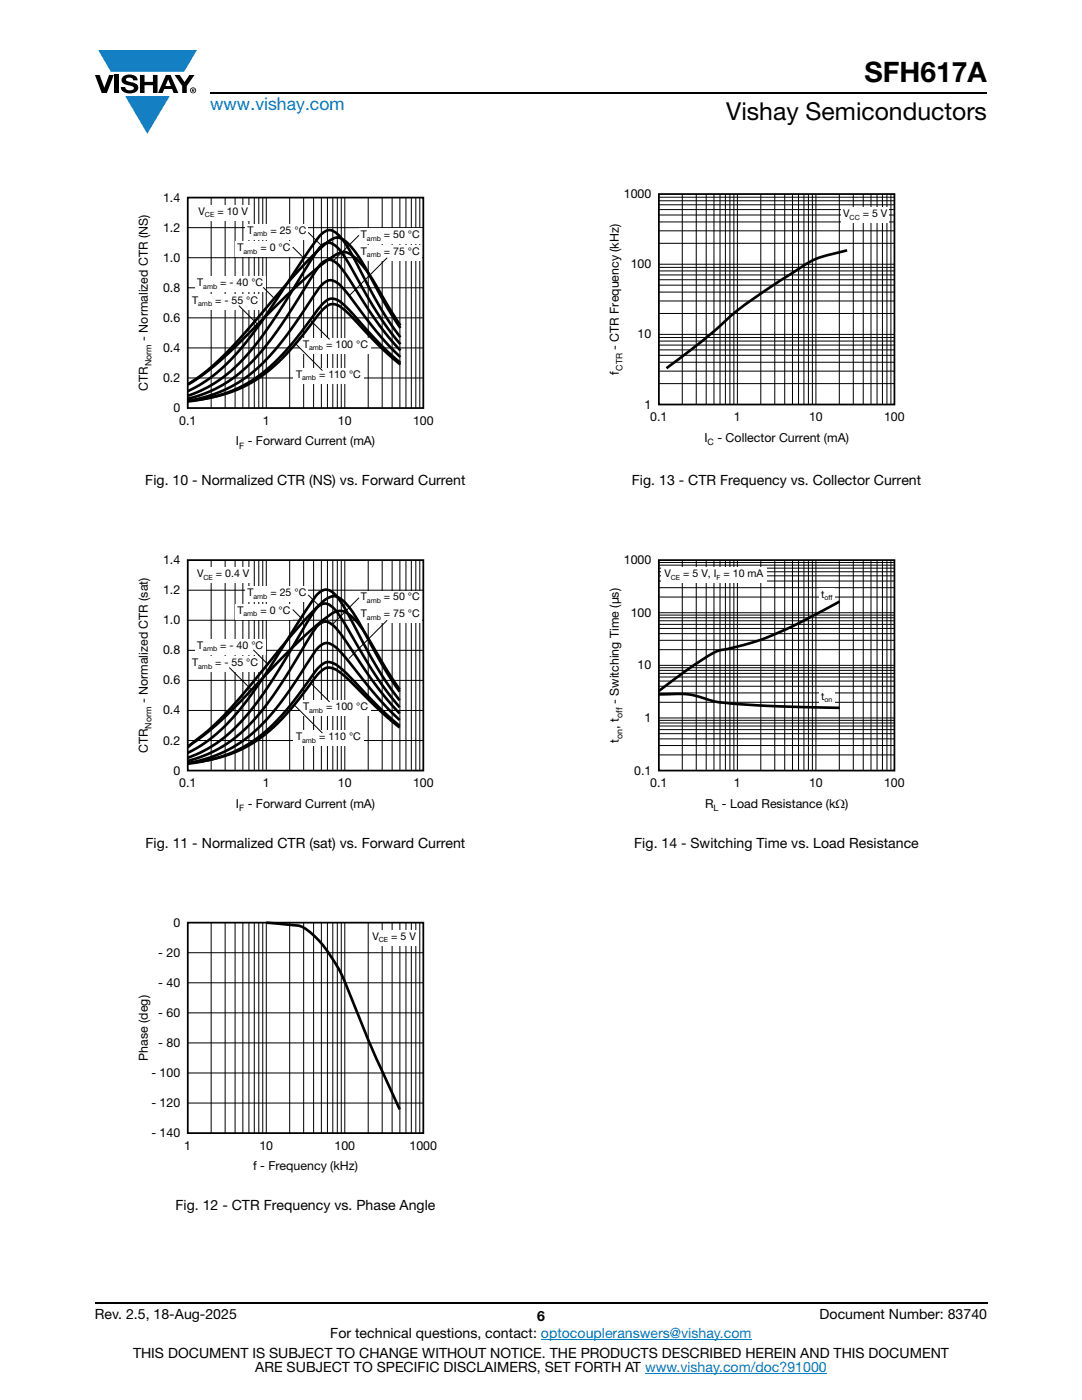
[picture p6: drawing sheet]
<svg xmlns="http://www.w3.org/2000/svg" width="216mm" height="279mm" viewBox="0 0 216 279" stroke-linecap="round" stroke-linejoin="round" font-family="sans-serif">
<g fill="#147fc3">
<path d="M19.6 10h19.7l-2.6 4.3h-1.1h-13.5z"/>
<path d="M25 19.2h8.9l-4.5 7.5z"/>
</g>
<g fill="#000">
<path d="M18.9 15h1l.9 2.5 1-2.5h.9l-1.4 3.6h-1zM22.9 15h.9v3.6h-.9zM24.6 15.3a2.1 2.1 0 0 1 2.8 .3l.1 .4h-.9a.79 .79 0 0 0-.7-.5 .79 .79 0 0 0-.8 .4l.3 .3 1 .2a1.08 1.08 0 0 1 1.2 1 1.08 1.08 0 0 1-1.1 1.2 1.73 1.73 0 0 1-2.4-1.2h.9a.96 .96 0 0 0 .8 .6 .96 .96 0 0 0 .9-.4 1.31 1.31 0 0 0-1.2-.6 1.03 1.03 0 0 1-1.1-.6 1.03 1.03 0 0 1 .2-1.1zM27.9 15h.9v1.3h1.7v-1.3h.9v3.6h-.9v-1.6h-1.7v1.6h-.9zM34.8 15h1.1l.9 1.4 1-1.4h1l-1.5 2.2v1.4h-.9v-1.4z"/>
<path d="M33.6 15.9l.5 1.3h-1.1zM33.1 15l-1.6 3.6h1l.3-.8h1.5l.3 .8h1l-1.6-3.6z"/>
<path d="M38.4 17.8h.2v.2h-.2zM38.3 17.7v.7h.1v-.3l.4 .3-.2-.3 .2-.2-.1-.2z"/>
<path d="M38.1 18a.46 .46 0 0 1 .9 0 .46 .46 0 0 1-.9 0zM37.9 18a.6 .6 0 0 0 1.2 0 .6 .6 0 0 0-1.2 0z"/>
</g>
<path d="M42 18.6h155M18.9 260h178.1" fill="none" stroke="#000" stroke-width=".36"/>
<path d="M107.9 267.3h42.1M128.7 274h36.3" fill="none" stroke="#007ec4" stroke-width=".2"/>
<g fill="none" stroke="#000" stroke-width=".2">
<path d="M42.1 39.4v42M44.9 39.4v42M46.9 39.4v42M48.5 39.4v42M49.7 39.4v42M50.7 39.4v42M51.6 39.4v42M52.4 39.4v42M53.1 39.4v42M57.8 39.4v42M60.6 39.4v42M62.6 39.4v42"/>
<path d="M64.1 39.4v42M65.3 39.4v42M66.4 39.4v42M67.3 39.4v42M68.1 39.4v42M68.8 39.4v42M73.5 39.4v42M76.3 39.4v42M78.2 39.4v42M79.8 39.4v42M81 39.4v42M82.1 39.4v42"/>
<path d="M83 39.4v42M83.8 39.4v42M37.5 45.4h47M37.5 51.4h47M37.5 57.4h47M37.5 63.4h47M37.5 69.4h47M37.5 75.4h47"/>
</g>
<path d="M37.5 39.4h47v42h-47z" fill="none" stroke="#000" stroke-width=".35"/>
<g fill="#fff">
<path d="M39 40.9h11v3h-11z"/>
<path d="M37.9 58.7h14v3h-14z"/>
<path d="M38.9 55.2h14v3h-14z"/>
<path d="M46.9 48.2h11.5v3h-11.5z"/>
<path d="M49 44.7h12.5v3h-12.5z"/>
<path d="M71.6 45.6h12.5v3h-12.5z"/>
<path d="M71.6 49h12.5v3h-12.5z"/>
<path d="M60 67.5h14v3h-14z"/>
<path d="M58.6 73.5h14v3h-14z"/>
</g>
<g fill="none" stroke="#000" stroke-width=".2">
<path d="M52.5 57.3l2.2 2.2M58.4 49.3l2.1 2.1M61.5 46.4l2.6 2.6M71.6 46.9l-5 5.1M77.3 51.4l-7.5 7.5M47.7 61l3.7 3.7M59.1 68.7l5.2 5.3M61.9 63.9l3.9 3.8M37.5 117.8h47M42.1 111.8v42M44.9 111.8v42M46.9 111.8v42"/>
<path d="M48.5 111.8v42M49.7 111.8v42M50.7 111.8v42M51.6 111.8v42M52.4 111.8v42M53.1 111.8v42M57.8 111.8v42M60.6 111.8v42M62.6 111.8v42M64.1 111.8v42M65.3 111.8v42M66.4 111.8v42"/>
<path d="M67.3 111.8v42M68.1 111.8v42M68.8 111.8v42M73.5 111.8v42M76.3 111.8v42M78.2 111.8v42M79.8 111.8v42M81 111.8v42M82.1 111.8v42M83 111.8v42M83.8 111.8v42M37.5 123.8h47"/>
<path d="M37.5 129.8h47M37.5 135.8h47M37.5 141.8h47M37.5 147.8h47"/>
</g>
<path d="M79.9 71.3l-3.8-4-3.8-4.7a38.7 38.7 0 0 0-5-6.1 2.08 2.08 0 0 0-3.1 .4l-6.6 9.5a33.1 33.1 0 0 1-12.3 11.2 29.1 29.1 0 0 1-7.8 2.4l.8-.1a27.8 27.8 0 0 0 19.9-10.4l4.7-5.9a9 9 0 0 1 2.8-2.8 3.7 3.7 0 0 1 3.5 1.5l6.6 6.8 4.1 3.7M79.9 72.4l-3.5-3.1-3.7-4.1a31.4 31.4 0 0 0-5.4-5.3 2.16 2.16 0 0 0-2.8 .6l-5.7 7.4a30.4 30.4 0 0 1-13.5 10.5 35.3 35.3 0 0 1-7.8 1.7M79.9 69.9a87.9 87.9 0 0 1-10.5-14.6l-.2-.4a6.2 6.2 0 0 0-3.5-3.1 3.2 3.2 0 0 0-2.5 1.9l-7.8 12.2a34.5 34.5 0 0 1-11.6 11.3 27.1 27.1 0 0 1-6.3 2.4M79.9 68.7l-1.9-2.3-2-2.9-4-6.6a46.7 46.7 0 0 0-4.7-7.5 2.17 2.17 0 0 0-3.8 .3l-7.4 11.9-2.9 4.3a34.5 34.5 0 0 1-12.3 11.6l-3.4 1.5M79.9 67.3l-3.7-5.4-3.6-6.6a41.1 41.1 0 0 0-5-8.3 2.18 2.18 0 0 0-2.8-.8 16.3 16.3 0 0 0-3.5 4.2l-7.9 12-3.7 5.1a33.2 33.2 0 0 1-12.2 10.6M79.9 65.5l-2.4-3.7-2.3-4.2a37.3 37.3 0 0 0-6-9.2 2.44 2.44 0 0 0-3.8-.1l-2.8 2.5-2.8 3-11 12.7-3.5 3.8-4.1 3.7-3.7 2.7M79.9 64.9l-3.2-5a30.2 30.2 0 0 0-6.2-8.8 2.67 2.67 0 0 0-3.8-.1l-3.8 2.8-4.4 3.9-11 10.9-3.4 3.3-3.5 2.8-3.1 2.1" fill="none" stroke="#000" stroke-width=".53"/>
<path d="M37.5 111.8h47v42h-47z" fill="none" stroke="#000" stroke-width=".35"/>
<g fill="#fff">
<path d="M37.9 131h14v3h-14z"/>
<path d="M38.9 127.5h14v3h-14z"/>
<path d="M46.9 120.6h11.5v3h-11.5z"/>
<path d="M49 117.1h12.5v3h-12.5z"/>
<path d="M71.6 117.9h12.5v3h-12.5z"/>
<path d="M71.6 121.3h12.5v3h-12.5z"/>
<path d="M60 139.8h14v3h-14z"/>
<path d="M58.6 145.9h14v3h-14z"/>
</g>
<path d="M61.5 118.7l2.2 2.2M71.6 119.3l-5.2 5.3M45.8 133.2l4.3 4.4M50.6 129.7l2.8 2.8M58.4 121.6l1.7 1.7M61.9 136.2l3.9 3.9M77.3 123.8l-7.7 7.6M58.8 140.8l5.5 5.5" fill="none" stroke="#000" stroke-width=".2"/>
<path d="M38.8 113.3h11.5v3h-11.5z" fill="#fff"/>
<path d="M79.7 139.8l-2.1-2.9-1.9-3-4.1-7.2a51.3 51.3 0 0 0-4.5-7.8 2.26 2.26 0 0 0-3-.9 15.9 15.9 0 0 0-3.3 4.2l-6.8 10.8-3.5 5.2a36.3 36.3 0 0 1-12.1 11.6l-.9 .5M79.7 138.1l-2.7-4.1-2.9-5.3a39.5 39.5 0 0 0-5.4-8.6 2.59 2.59 0 0 0-2.9-.9 21.6 21.6 0 0 0-4.6 4.1l-3.6 4.1-8.4 10.3-3.3 3.8-3.6 3.6-4.8 4.1M79.7 137.6l-4-6.4a38.6 38.6 0 0 0-5.4-8 3 3 0 0 0-3.9-.9l-3.2 2.5-3.9 3.5-11.7 12.1-3.6 3.5-3.3 2.8-3.2 2.3M79.7 145.2l-3.5-3-3.9-3.9a29.6 29.6 0 0 0-5.6-4.8 2.27 2.27 0 0 0-2.9 .7l-3.6 4.6a33.9 33.9 0 0 1-12 10.7 30.1 30.1 0 0 1-10.7 2.8M79.7 144.9l-3.5-3.2-3.9-4a33.6 33.6 0 0 0-5.6-5.2 2.17 2.17 0 0 0-2.9 .5l-1 1.1-2.9 4.1a34.9 34.9 0 0 1-12 11.2 30.9 30.9 0 0 1-10.4 3M79.7 143.7l-3.5-3.6-4.3-5.1a44 44 0 0 0-5.2-6 2.09 2.09 0 0 0-3.2 .2l-5.7 8.5a35.1 35.1 0 0 1-11.9 11.7 29.1 29.1 0 0 1-8.4 2.9M79.7 142.4l-4.2-5-4.4-6.3a38.5 38.5 0 0 0-4.7-6.3 1.98 1.98 0 0 0-3.2 .2l-7.8 12.6a34.7 34.7 0 0 1-12.1 12l-2.6 1.2-3.2 1.1M79.7 141.2l-2.2-2.8-2.1-2.9-4.3-7.1a41.3 41.3 0 0 0-4.7-7.2 2.04 2.04 0 0 0-3.5 .5l-1.6 2.4-5.7 9.6-2.7 4.2a35.1 35.1 0 0 1-11.9 11.7l-3.5 1.6" fill="none" stroke="#000" stroke-width=".53"/>
<g fill="none" stroke="#000" stroke-width=".2">
<path d="M37.5 190.1h47M37.5 196.1h47M42.1 184.1v42M44.9 184.1v42M46.9 184.1v42M48.5 184.1v42M49.7 184.1v42M50.7 184.1v42M51.6 184.1v42M52.4 184.1v42M53.1 184.1v42M57.8 184.1v42"/>
<path d="M60.6 184.1v42M62.6 184.1v42M64.1 184.1v42M65.3 184.1v42M66.4 184.1v42M67.3 184.1v42M68.1 184.1v42M68.8 184.1v42M73.5 184.1v42M76.3 184.1v42M78.2 184.1v42M79.8 184.1v42"/>
<path d="M81 184.1v42M82.1 184.1v42M83 184.1v42M83.8 184.1v42M37.5 214.1h47M37.5 202.1h47M37.5 208.1h47M37.5 220.1h47"/>
</g>
<path d="M37.5 184.1h47v42h-47z" fill="none" stroke="#000" stroke-width=".35"/>
<path d="M73.9 185.6h9.5v3h-9.5z" fill="#fff"/>
<path d="M53.1 184.1l3.4 .3a12 12 0 0 1 4.1 .7 24.3 24.3 0 0 1 7.6 9.5l1.7 4.1a311.2 311.2 0 0 0 9.9 22.7" fill="none" stroke="#000" stroke-width=".53"/>
<g fill="none" stroke="#000" stroke-width=".2">
<path d="M131.5 39.4h47M136.1 38.7v42M138.9 38.7v42M140.9 38.7v42M142.5 38.7v42M143.7 38.7v42M144.7 38.7v42M145.6 38.7v42M146.4 38.7v42M147.1 38.7v42M151.8 38.7v42M154.6 38.7v42"/>
<path d="M156.6 38.7v42M158.1 38.7v42M159.3 38.7v42M160.4 38.7v42M161.3 38.7v42M162.1 38.7v42M162.8 38.7v42M167.5 38.7v42M170.3 38.7v42M172.2 38.7v42M173.8 38.7v42M175 38.7v42"/>
<path d="M176.1 38.7v42M177 38.7v42M177.8 38.7v42M131.5 58.3h47M131.5 56.9h47M131.5 54.1h47M131.5 54.9h47M131.5 55.8h47M131.5 53.4h47M131.5 52.7h47M131.5 48.6h47M131.5 46.1h47"/>
<path d="M131.5 44.3h47M131.5 42.9h47M131.5 40.1h47M131.5 40.9h47M131.5 41.8h47M131.5 76.6h47M131.5 74.1h47M131.5 72.3h47M131.5 70.9h47M131.5 68.1h47M131.5 68.9h47M131.5 69.8h47"/>
<path d="M131.5 67.4h47M131.5 66.7h47M131.5 62.6h47M131.5 60.1h47"/>
</g>
<path d="M131.5 38.7h47v42h-47z" fill="none" stroke="#000" stroke-width=".35"/>
<path d="M167.9 41.4h9.5v3h-9.5z" fill="#fff"/>
<path d="M169 50l-.8 .2a21.7 21.7 0 0 0-7.9 2.8l-3.4 2.2a84.6 84.6 0 0 0-15.1 11.5l-8.8 6.8" fill="none" stroke="#000" stroke-width=".53"/>
<g fill="none" stroke="#000" stroke-width=".2">
<path d="M131.5 119.2h47M131.5 117.3h47M131.5 116h47M131.5 114.9h47M131.5 112.8h47M131.5 113.4h47M131.5 114.1h47M131.5 112.3h47M136.1 111.8v42M138.9 111.8v42M140.9 111.8v42M142.5 111.8v42"/>
<path d="M143.7 111.8v42M144.7 111.8v42M145.6 111.8v42M146.4 111.8v42M147.1 111.8v42M151.8 111.8v42M154.6 111.8v42M156.6 111.8v42M158.1 111.8v42M159.3 111.8v42M160.4 111.8v42M161.3 111.8v42"/>
<path d="M162.1 111.8v42M162.8 111.8v42M167.5 111.8v42M170.3 111.8v42M172.2 111.8v42M173.8 111.8v42M175 111.8v42M176.1 111.8v42M177 111.8v42M177.8 111.8v42M131.5 138.3h47M131.5 137h47"/>
<path d="M131.5 135.9h47M131.5 133.8h47M131.5 134.4h47M131.5 135.1h47M131.5 133.3h47M131.5 132.8h47M131.5 129.7h47M131.5 127.8h47M131.5 126.5h47M131.5 125.4h47M131.5 123.3h47M131.5 123.9h47"/>
<path d="M131.5 124.6h47M131.5 122.8h47M131.5 122.3h47M131.5 150.7h47M131.5 148.8h47M131.5 147.5h47M131.5 146.4h47M131.5 144.3h47M131.5 144.9h47M131.5 145.6h47M131.5 143.8h47M131.5 143.3h47"/>
<path d="M131.5 140.2h47"/>
</g>
<path d="M131.5 111.8h47v42h-47z" fill="none" stroke="#000" stroke-width=".35"/>
<g fill="#fff">
<path d="M132 113.2h21v3h-21z"/>
<path d="M163.5 137.7h3v3h-3z"/>
<path d="M163.5 117.4h3v3h-3z"/>
</g>
<path d="M131.5 138.6h.7a19.3 19.3 0 0 1 9.8 1.2l3.8 .6 6.1 .4 15.6 .5M167.5 120.1l-3.6 1.9a64.8 64.8 0 0 1-17.6 7.2l-.9 .3a9.3 9.3 0 0 0-5.2 2.1l-3.4 2.3-5.3 4" fill="none" stroke="#000" stroke-width=".53"/>
<text font-size="5.6" x="172.5" y="16.4">SFH617A</text>
<text font-size="4.9" x="144.9" y="24">Vishay Semiconductors</text>
<text font-size="3.5" fill="#007ec4" x="42" y="21.9">www.vishay.com</text>
<g font-size="2.8">
<text x="29" y="96.8">Fig. 10 - Normalized CTR (NS) vs. Forward Current</text>
<text x="126.1" y="96.8">Fig. 13 - CTR Frequency vs. Collector Current</text>
<text x="29" y="169.2">Fig. 11 - Normalized CTR (sat) vs. Forward Current</text>
<text x="126.6" y="169.2">Fig. 14 - Switching Time vs. Load Resistance</text>
<text x="35" y="241.5">Fig. 12 - CTR Frequency vs. Phase Angle</text>
<text x="18.9" y="263.3">Rev. 2.5, 18-Aug-2025</text>
<text x="107.2" y="263.6">6</text>
<text x="163.6" y="263.3">Document Number: 83740</text>
<text x="65.9" y="267.1">For technical questions, contact: optocoupleranswers@vishay.com</text>
<text x="26.5" y="271">THIS DOCUMENT IS SUBJECT TO CHANGE WITHOUT NOTICE. THE PRODUCTS DESCRIBED HEREIN AND THIS DOCUMENT</text>
<text x="50.9" y="273.8">ARE SUBJECT TO SPECIFIC DISCLAIMERS, SET FORTH AT www.vishay.com/doc?91000</text>
</g>
<g font-size="2.5">
<text x="32.5" y="40.2">1.4</text>
<text x="124.5" y="39.5">1000</text>
<text x="32.5" y="46.2">1.2</text>
<text x="32.5" y="52.2">1.0</text>
<text x="125.9" y="53.5">100</text>
<text x="32.5" y="58.2">0.8</text>
<text x="32.5" y="64.2">0.6</text>
<text x="29.5" y="68" transform="rotate(-90 29.5 68)">- Normalized CTR (NS)</text>
<text x="32.5" y="70.2">0.4</text>
<text x="123.5" y="69.8" transform="rotate(-90 123.5 69.8)">- CTR Frequency (kHz)</text>
<text x="127.2" y="67.5">10</text>
<text x="29.5" y="78" transform="rotate(-90 29.5 78)">CTR</text>
<text x="32.5" y="76.2">0.2</text>
<text x="123.5" y="74.7" transform="rotate(-90 123.5 74.7)">f</text>
<text x="34.6" y="82.2">0</text>
<text x="128.6" y="81.5">1</text>
<text x="35.8" y="84.7">0.1</text>
<text x="47.1" y="88.9">I - Forward Current (mA)</text>
<text x="52.4" y="84.7">1</text>
<text x="67.4" y="84.7">10</text>
<text x="82.4" y="84.7">100</text>
<text x="129.8" y="84">0.1</text>
<text x="140.5" y="88.2">I</text>
<text x="143.1" y="88.2">- Collector Current (mA)</text>
<text x="146.5" y="84">1</text>
<text x="161.4" y="84">10</text>
<text x="176.4" y="84">100</text>
<text x="32.5" y="112.6">1.4</text>
<text x="124.5" y="112.6">1000</text>
<text x="32.5" y="118.6">1.2</text>
<text x="32.5" y="124.6">1.0</text>
<text x="125.9" y="123.1">100</text>
<text x="32.5" y="130.6">0.8</text>
<text x="32.5" y="136.6">0.6</text>
<text x="127.2" y="133.6">10</text>
<text x="29.5" y="140.3" transform="rotate(-90 29.5 140.3)">- Normalized CTR (sat)</text>
<text x="32.5" y="142.6">0.4</text>
<text x="123.5" y="140.5" transform="rotate(-90 123.5 140.5)">- Switching Time (μs)</text>
<text x="32.5" y="148.6">0.2</text>
<text x="123.5" y="148.2" transform="rotate(-90 123.5 148.2)">t</text>
<text x="123.5" y="145.4" transform="rotate(-90 123.5 145.4)">, t</text>
<text x="128.6" y="144.1">1</text>
<text x="29.5" y="150.3" transform="rotate(-90 29.5 150.3)">CTR</text>
<text x="34.6" y="154.6">0</text>
<text x="126.5" y="154.6">0.1</text>
<text x="35.8" y="157.1">0.1</text>
<text x="47.1" y="161.2">I - Forward Current (mA)</text>
<text x="52.4" y="157.1">1</text>
<text x="67.4" y="157.1">10</text>
<text x="82.4" y="157.1">100</text>
<text x="129.8" y="157.1">0.1</text>
<text x="140.7" y="161.2">R - Load Resistance (kΩ)</text>
<text x="146.5" y="157.1">1</text>
<text x="161.4" y="157.1">10</text>
<text x="176.4" y="157.1">100</text>
<text x="34.6" y="184.9">0</text>
<text x="31.6" y="190.9">- 20</text>
<text x="31.6" y="196.9">- 40</text>
<text x="31.6" y="202.9">- 60</text>
<text x="31.6" y="208.9">- 80</text>
<text x="29.5" y="211.7" transform="rotate(-90 29.5 211.7)">Phase (deg)</text>
<text x="30.2" y="214.9">- 100</text>
<text x="30.2" y="220.9">- 120</text>
<text x="30.2" y="226.9">- 140</text>
<text x="36.8" y="229.4">1</text>
<text x="50.5" y="233.6">f - Frequency (kHz)</text>
<text x="51.8" y="229.4">10</text>
<text x="66.7" y="229.4">100</text>
<text x="81.7" y="229.4">1000</text>
</g>
<g font-size="2.1">
<text x="39.6" y="42.8">V</text>
<text x="43.4" y="42.8">= 10 V</text>
<text x="49.4" y="46.6">T</text>
<text x="54" y="46.6">= 25 °C</text>
<text x="72" y="47.5">T</text>
<text x="76.6" y="47.5">= 50 °C</text>
<text x="168.2" y="43.3">V</text>
<text x="172.1" y="43.3">= 5 V</text>
<text x="47.4" y="50.1">T</text>
<text x="52" y="50.1">= 0 °C</text>
<text x="72" y="50.8">T</text>
<text x="76.6" y="50.8">= 75 °C</text>
<text x="39.3" y="57.1">T</text>
<text x="43.9" y="57.1">= - 40 °C</text>
<text x="38.3" y="60.6">T</text>
<text x="42.9" y="60.6">= - 55 °C</text>
<text x="60.5" y="69.4">T</text>
<text x="65.1" y="69.4">= 100 °C</text>
<text x="59.1" y="75.4">T</text>
<text x="63.7" y="75.4">= 110 °C</text>
<text x="39.3" y="115.2">V</text>
<text x="43.1" y="115.2">= 0.4 V</text>
<text x="49.4" y="119">T</text>
<text x="54" y="119">= 25 °C</text>
<text x="72" y="119.8">T</text>
<text x="76.6" y="119.8">= 50 °C</text>
<text x="132.6" y="115.1">V</text>
<text x="136.3" y="115.1">= 5 V, I</text>
<text x="144.4" y="115.1">= 10 mA</text>
<text x="163.8" y="119.3">t</text>
<text x="47.4" y="122.4">T</text>
<text x="52" y="122.4">= 0 °C</text>
<text x="72" y="123.2">T</text>
<text x="76.6" y="123.2">= 75 °C</text>
<text x="39.3" y="129.4">T</text>
<text x="43.9" y="129.4">= - 40 °C</text>
<text x="38.3" y="132.9">T</text>
<text x="42.9" y="132.9">= - 55 °C</text>
<text x="60.5" y="141.7">T</text>
<text x="65.1" y="141.7">= 100 °C</text>
<text x="163.9" y="139.6">t</text>
<text x="59.1" y="147.8">T</text>
<text x="63.7" y="147.8">= 110 °C</text>
<text x="74.3" y="187.5">V</text>
<text x="78.1" y="187.5">= 5 V</text>
</g>
<g font-size="1.8">
<text x="30.2" y="73.1" transform="rotate(-90 30.2 73.1)">Norm</text>
<text x="124.2" y="74" transform="rotate(-90 124.2 74)">CTR</text>
<text x="47.7" y="89.6">F</text>
<text x="141.2" y="88.9">C</text>
<text x="124.2" y="143.3" transform="rotate(-90 124.2 143.3)">off</text>
<text x="30.2" y="145.4" transform="rotate(-90 30.2 145.4)">Norm</text>
<text x="124.2" y="147.4" transform="rotate(-90 124.2 147.4)">on</text>
<text x="47.7" y="161.9">F</text>
<text x="142.4" y="161.9">L</text>
</g>
<g font-size="1.4">
<text x="40.9" y="43.4">CE</text>
<text x="50.6" y="47.1">amb</text>
<text x="169.5" y="43.8">CC</text>
<text x="48.6" y="50.6">amb</text>
<text x="73.2" y="48">amb</text>
<text x="73.2" y="51.4">amb</text>
<text x="40.6" y="57.6">amb</text>
<text x="39.5" y="61.1">amb</text>
<text x="61.7" y="69.9">amb</text>
<text x="60.3" y="75.9">amb</text>
<text x="40.6" y="115.7">CE</text>
<text x="50.6" y="119.5">amb</text>
<text x="133.9" y="115.7">CE</text>
<text x="143" y="115.7">F</text>
<text x="164.5" y="119.8">off</text>
<text x="48.6" y="123">amb</text>
<text x="73.2" y="120.4">amb</text>
<text x="73.2" y="123.7">amb</text>
<text x="40.6" y="130">amb</text>
<text x="39.5" y="133.4">amb</text>
<text x="61.7" y="142.3">amb</text>
<text x="164.5" y="140.2">on</text>
<text x="60.3" y="148.3">amb</text>
<text x="75.6" y="188.1">CE</text>
</g>
</svg>
